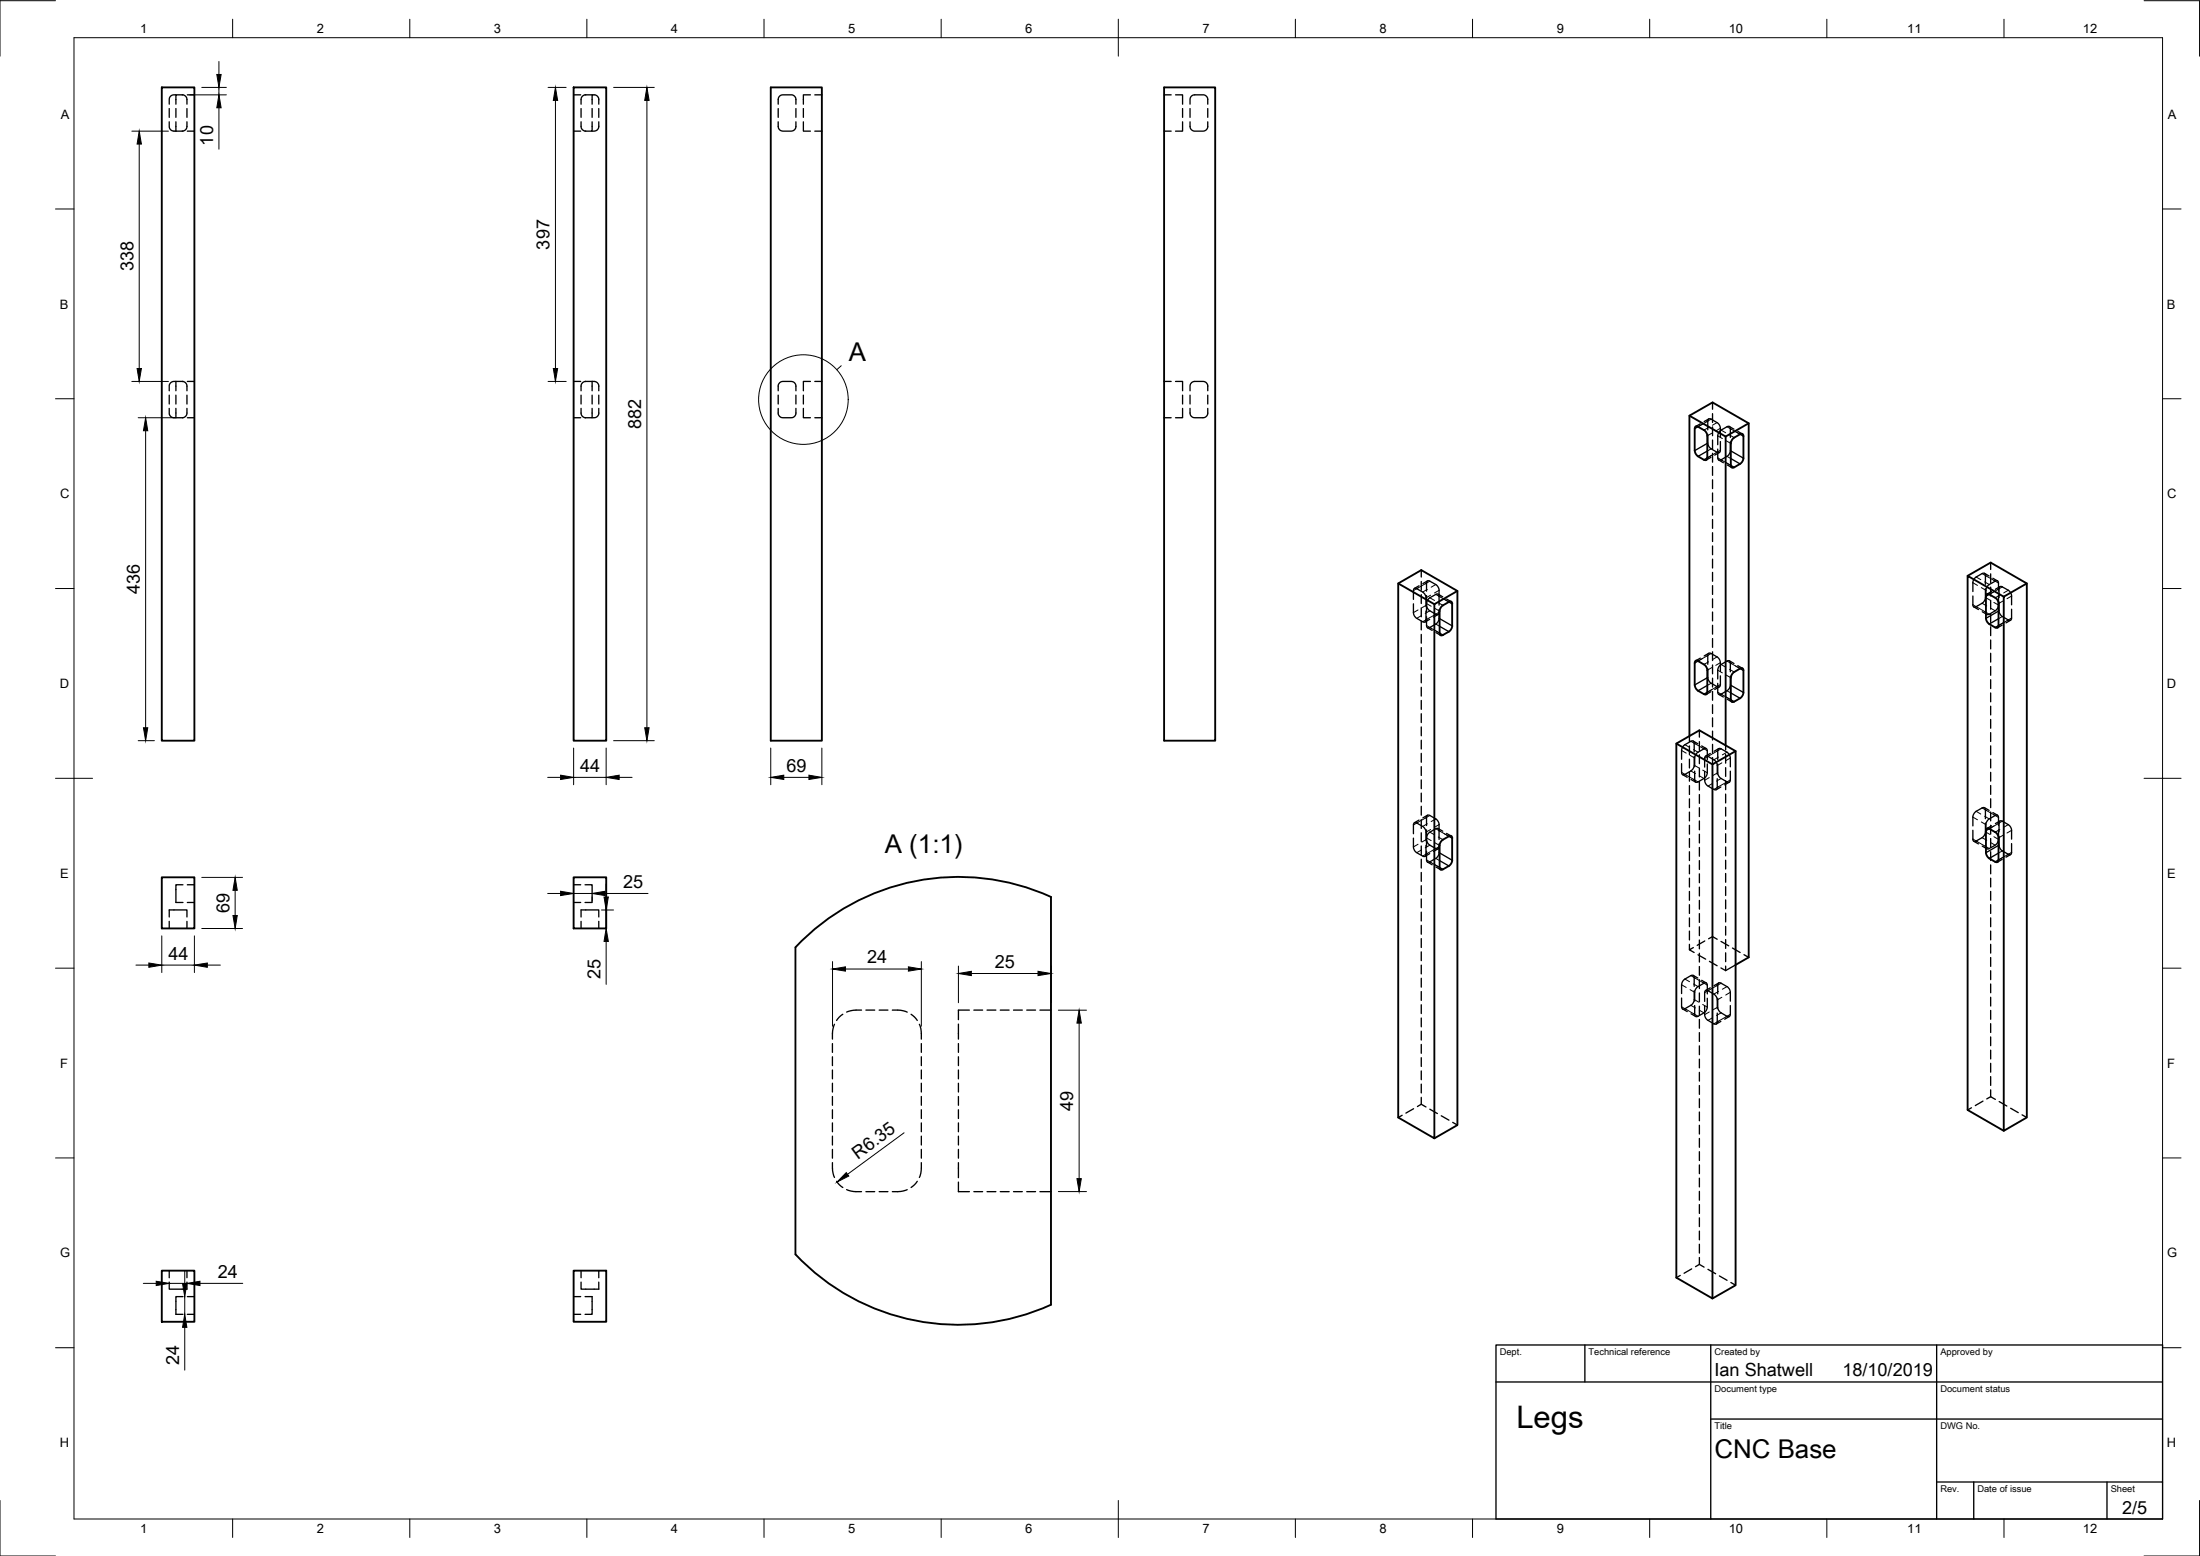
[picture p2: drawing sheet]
<svg xmlns="http://www.w3.org/2000/svg" width="594mm" height="420mm" viewBox="0 0 594 420" stroke-linecap="round" stroke-linejoin="round" font-family="sans-serif">
<!-- layer: Hidden -->
<g fill="none" stroke="#000" stroke-width=".36">
<path d="M45.7 32.9v1.2a1.26 1.26 0 0 0 1.3 1.3h2.4M45.7 29.3v2.4M47.5 32.9v2.5M47.5 25.6a1.38 1.38 0 0 0-1.8 1.3v1.2M47.5 29.3v2.4M49.2 25.6a1.25 1.25 0 0 1 1.3 1.3v1.2M49.4 25.6h-1.9v2.5M50.5 32.9v1.2a1.26 1.26 0 0 1-1.3 1.3M50.5 29.3v2.4M50.6 25.6h1.9M50.6 35.4h1.9M154.9 25.6h1.9"/>
<path d="M154.9 35.4h1.9M156.9 32.9v1.2a1.29 1.29 0 0 0 1.3 1.3M156.9 29.3v2.4M158 25.6h1.9M158.2 25.6a1.25 1.25 0 0 0-1.3 1.3v1.2M159.9 28.1v-2.4a1.33 1.33 0 0 1 1.8 1.2v1.2M159.9 32.9v2.5h-1.9M159.9 29.3v2.4M161.7 32.9v1.2a1.38 1.38 0 0 1-1.8 1.3M161.7 29.3v2.4M210.1 28.1v-1.2a1.23 1.23 0 0 1 1.3-1.3h2.3a1.25 1.25 0 0 1 1.2 1.3v1.2M210.1 32.9v1.2a1.26 1.26 0 0 0 1.3 1.3h2.3a1.26 1.26 0 0 0 1.2-1.3v-1.2"/>
<path d="M210.1 29.3v2.4M214.9 29.3v2.4M216.9 32.9v2.5h1.9M216.9 29.3v2.4M218.8 25.6h-1.9v2.5M220 25.6h1.9M220 35.4h1.9M314.3 25.6h2M314.3 35.4h2M317.4 25.6h1.9v2.5M319.3 32.9v2.5h-1.9M319.3 29.3v2.4"/>
<path d="M321.4 28.1v-1.2a1.23 1.23 0 0 1 1.2-1.3h2.3a1.25 1.25 0 0 1 1.2 1.3v1.2M321.4 32.9v1.2a1.29 1.29 0 0 0 1.2 1.3h2.3a1.29 1.29 0 0 0 1.2-1.3v-1.2M321.4 29.3v2.4M326.1 29.3v2.4M45.7 110.3v1.2a1.25 1.25 0 0 0 1.3 1.3h2.4M45.7 106.7v2.4M47.5 103a1.38 1.38 0 0 0-1.8 1.3v1.2M47.5 103v2.5M47.5 110.3v2.5M47.5 106.7v2.4M47.5 103h1.9M49.2 103a1.25 1.25 0 0 1 1.3 1.3v1.2"/>
<path d="M50.5 110.3v1.2a1.25 1.25 0 0 1-1.3 1.3M50.5 106.7v2.4M50.6 112.8h1.9M50.6 103h1.9M154.9 112.8h1.9M154.9 103h1.9M156.9 110.3v1.2a1.25 1.25 0 0 0 1.3 1.3M156.9 106.7v2.4M158 103h2.4a1.25 1.25 0 0 1 1.3 1.3v1.2M158.2 103a1.25 1.25 0 0 0-1.3 1.3v1.2M159.9 103v2.5M159.9 110.3v2.5h-1.9"/>
<path d="M159.9 106.7v2.4M161.7 110.3v1.2a1.38 1.38 0 0 1-1.8 1.3M161.7 106.7v2.4M210.1 105.5v-1.2a1.29 1.29 0 0 1 1.3-1.3h2.3a1.25 1.25 0 0 1 1.2 1.3v1.2M210.1 110.3v1.2a1.25 1.25 0 0 0 1.3 1.3h2.3a1.25 1.25 0 0 0 1.2-1.3v-1.2M210.1 106.7v2.4M214.9 106.7v2.4M216.9 110.3v2.5h1.9M216.9 106.7v2.4M218.8 103h-1.9v2.5M220 112.8h1.9M220 103h1.9"/>
<path d="M314.3 112.8h2M314.3 103h2M317.4 103h1.9v2.5M319.3 110.3v2.5h-1.9M319.3 106.7v2.4M321.4 110.3v1.2a1.25 1.25 0 0 0 1.2 1.3h2.3a1.25 1.25 0 0 0 1.2-1.3v-1.2M321.4 105.5v-1.2a1.29 1.29 0 0 1 1.2-1.3h2.3a1.25 1.25 0 0 1 1.2 1.3v1.2M321.4 106.7v2.4M326.1 106.7v2.4M459.1 114.4l-1.2 .8M461.2 117.3v2.3a2.07 2.07 0 0 0 .9 1.6l1.6 .9a.55 .55 0 0 0 .6 .1 .55 .55 0 0 0 .3-.6v-2.4M461.2 116.1v-2.4a.56 .56 0 0 1 .2-.6 .56 .56 0 0 1 .7 .1l1.7 1 .6 .7 .2 .8v2.3"/>
<path d="M461.4 113.1l-1.2 .7M462.4 108.7v1.8M462.4 111.7v2.4M462.4 115.3v2.3M462.4 118.8v2.4M467 115.2l1.2 .7M467.3 118.1v-2.4a.55 .55 0 0 0-.3-.5 .55 .55 0 0 0-.7 0l-1.7 1-.5 .7-.3 .8v2.4M467.3 119.3v2.4a2.08 2.08 0 0 1-1 1.5l-1.5 1a.56 .56 0 0 1-.7 0 .56 .56 0 0 1-.3-.6v-2.3M469.3 116.5l1.2 .7M462 123.5l-1.2 .7M462.4 122.4v2.4M462.4 126v2.4"/>
<path d="M462.4 129.6v2.3M462.4 133.1v2.4M462.4 136.7v2.4M464.1 124.2l1.3 .7M464.3 122.2l-1.3 .7M466.4 125.5l1.3 .8M383.2 158.2l-1.3 .7M383.8 153.9v1.9M383.8 157v2.4M385.2 159.6v-2.2a.54 .54 0 0 1 .3-.5 .54 .54 0 0 1 .6 0l1.8 1 .6 .9 .1 4.6M385.5 156.9l-1.3 .7M462.4 140.3v2.4"/>
<path d="M462.4 143.8v2.4M462.4 147.4v2.4M462.4 151v2.4M462.4 154.6v2.4M462.4 158.1v2.4M535.9 154.8l1.2 .7M536.1 157.8v-2.4a.55 .55 0 0 0-.2-.6 .55 .55 0 0 0-.7 .1l-1.7 1-.5 .7-.3 .6v2.5M536.1 159v2.3a1.97 1.97 0 0 1-.9 1.6l-1.6 .9a.53 .53 0 0 1-.6 .1 .53 .53 0 0 1-.3-.6v-2.4M537.5 151.9v1.9M537.5 155v2.4M537.5 158.5v2.4M537.8 159.7l-1.3 .7"/>
<path d="M538.1 156.1l1.3 .8M539.7 159.6v-2.2a.54 .54 0 0 0-.3-.5 .54 .54 0 0 0-.6 0l-1.6 .9-.6 .6-.3 .8v1.8M540.1 158.4l-1.3 .7M381.7 161.8v-2.3a.54 .54 0 0 1 .2-.6 .54 .54 0 0 1 .7 .1l1.7 1 .6 .6 .2 .6v2.6M381.7 163v2.4a1.89 1.89 0 0 0 .9 1.6l1.6 .9a.54 .54 0 0 0 .6 .1 .54 .54 0 0 0 .3-.6v-2.4M383.8 160.6v2.4M383.8 164.1v2.4M383.8 167.7v2.4M383.8 171.3v2.4M383.8 174.9v2.3M383.8 178.4v2.4M385.2 163.4a1.97 1.97 0 0 0 .9 1.5l1.6 1a.55 .55 0 0 0 .6 0 .55 .55 0 0 0 .3-.6"/>
<path d="M385.2 160.8v4.6M385.5 169.5l1.2 .7M386.1 167.2l-1.3 .8M387.8 170.8l1.2 .7M388.3 165.9l-1.2 .7M388.3 160.4l1.3 .8M388.6 161a.54 .54 0 0 0-.3-.6 .54 .54 0 0 0-.6 .1l-1.6 .9a1.97 1.97 0 0 0-.9 1.6M388.6 164.6v2.4a1.89 1.89 0 0 1-.9 1.5l-1.6 .9a.54 .54 0 0 1-.6 .1 .54 .54 0 0 1-.3-.6v-2.4M390.6 161.8l1.3 .7M459.1 177.7l-1.2 .7M461.2 179.4v-2.4a.56 .56 0 0 1 .2-.6 .56 .56 0 0 1 .7 .1l1.7 1 .6 .7 .2 .7v2.4M461.4 176.4l-1.2 .7"/>
<path d="M462.4 161.7v2.4M462.4 165.3v2.4M462.4 168.8v2.4M462.4 172.4v2.4M462.4 176v2.4M462.4 179.6v2.3M467 178.4l1.2 .8M469.3 179.7l1.2 .8M533 163.9l1.2 .7M535.3 165.2l1.2 .7M537.5 162.1v2.4M537.5 165.7v2.4"/>
<path d="M537.5 169.2v2.4M537.5 172.8v2.4M537.5 176.4v2.4M537.5 180v2.4M539.7 163.4a1.97 1.97 0 0 1-.9 1.5l-1.6 1a.55 .55 0 0 1-.7 0 .55 .55 0 0 1-.2-.6M539.7 160.8v2.2M539.8 161.4v-2.4a.54 .54 0 0 1 .3-.6 .54 .54 0 0 1 .6 .1l1.8 1 .5 .6 .2 .9v2.3M539.8 162.6v2.5l.2 .6 .6 .7 1.7 1a.55 .55 0 0 0 .6 .1 .55 .55 0 0 0 .3-.6v-2.4M540.7 168.8l-1.3 .7M542.9 167.5l-1.2 .7M383.8 182v2.4M383.8 185.6v2.4"/>
<path d="M383.8 189.1v2.4M383.8 192.7v2.4M383.8 196.3v2.4M383.8 199.9v2.3M456.2 198.8v1.4M458.9 197.2v1.9M461.2 180.6v2.3l.2 .8 .5 .7 1.8 1a.56 .56 0 0 0 .6 .1 .56 .56 0 0 0 .3-.6v-2.4M462 186.8l-1.2 .7M462.4 183.1v2.4M462.4 186.7v2.4M462.4 190.3v2.4M462.4 193.8v2.4"/>
<path d="M462.4 197.4v2.4M464.1 187.5l1.3 .7M464.3 185.5l-1.3 .7M466.4 188.8l1.3 .7M467.3 182.6v2.4l-.4 .9-.4 .5-1.7 1a.55 .55 0 0 1-.7 .1 .55 .55 0 0 1-.3-.6v-2.4M467.3 181.4v-2.4a.56 .56 0 0 0-.3-.6 .56 .56 0 0 0-.7 .1l-1.7 1-.5 .7-.3 .8v2.3M537.5 183.5v2.4M537.5 187.1v2.4M537.5 190.7v2.4M537.5 194.3v2.3M537.5 197.8v2.4M383.8 203.4v2.4"/>
<path d="M383.8 207v2.4M383.8 210.6v2.4M383.8 214.2v2.3M383.8 217.7v2.4M454.4 209.2l1.2 .7M456.2 201.4v2.4M456.2 205v2.4M456.2 208.6v2.3M456.2 212.1v2.4M456.2 215.7v2.4M456.2 219.3v2.4M456.6 210.5l1.3 .7"/>
<path d="M457.2 200.1l1.3 .7M457.5 203.1v-2.4a.55 .55 0 0 0-.3-.6 .55 .55 0 0 0-.6 .1l-1.6 .9a2.07 2.07 0 0 0-.9 1.5v2.4M457.5 204.3v2.3a1.98 1.98 0 0 1-.9 1.6l-1.6 .9a.56 .56 0 0 1-.6 .1 .56 .56 0 0 1-.3-.6v-2.4M458.9 200.3v2.3M458.9 203.8v2.4M458.9 207.4v2.4M458.9 211v2.3M458.9 214.5v2.4M458.9 218.1v2.4M459.5 201.4l1.3 .7M460.3 207.1v-2.3a.56 .56 0 0 1 .3-.6 .56 .56 0 0 1 .6 0l1.8 1.1 .5 .6 .2 .8v2.4M460.3 208.3v2.4l.2 .8 .6 .7 1.7 1a.56 .56 0 0 0 .6 0 .56 .56 0 0 0 .3-.6v-2.3"/>
<path d="M461 205.1v-2.4a.55 .55 0 0 0-.2-.6 .55 .55 0 0 0-.7 .1l-1.6 .9a2.07 2.07 0 0 0-.9 1.6v2.4M461 206.3v2.4a1.98 1.98 0 0 1-.9 1.5l-1.6 .9a.56 .56 0 0 1-.6 .1 .56 .56 0 0 1-.3-.6v-2.4M461.8 203.5l-1.2 .7M462.4 201v2.4M462.4 204.6v1.8M463.8 205.1v-2.4a.55 .55 0 0 1 .3-.6 .55 .55 0 0 1 .7 .1l1.7 1 .5 .7 .3 .8v2.4M463.8 206.3v2.4l.3 .7 .5 .7 1.7 1a.56 .56 0 0 0 .7 .1 .56 .56 0 0 0 .3-.6v-2.4M464.1 202.1l-1.2 .8M464.7 212.5l-1.3 .7M466 201.3v1.2M466 203.7v2.4M466 207.3v2.4"/>
<path d="M466 210.8v2.4M466 214.4v2.4M466 218v2.4M467 211.2l-1.3 .7M535.9 218.1l1.2 .7M537.5 201.4v2.4M537.5 205v2.3M537.5 208.6v2.3M537.5 212.1v2.4M537.5 215.7v2.4M537.5 219.3v2.4M538.1 219.4l1.3 .7"/>
<path d="M49.4 238.9h-1.9v4.8h1.9M50.6 238.9h1.9M154.9 238.9h1.9M158 238.9h1.9v4.8h-1.9M381.7 225.1v-2.3a.55 .55 0 0 1 .2-.6 .55 .55 0 0 1 .7 0l1.7 1.1 .6 .6 .2 .6v2.6M381.7 226.3v2.4l.2 .8 .5 .6 1.8 1.1a.53 .53 0 0 0 .6 0 .53 .53 0 0 0 .3-.5v-2.4M383.2 221.4l-1.3 .8M383.8 221.3v2.4M383.8 224.9v2.3M383.8 228.5v2.3M383.8 232v2.4M383.8 235.6v2.4"/>
<path d="M383.8 239.2v2.3M385.2 222.9v-2.2a.55 .55 0 0 1 .3-.6 .55 .55 0 0 1 .6 .1l1.8 1 .6 .9 .1 4.6M385.2 226.7l.3 .9 .5 .5 1.7 1a.54 .54 0 0 0 .6 .1 .54 .54 0 0 0 .3-.6M385.2 224.1v4.5M385.5 232.8l1.2 .7M385.5 220.1l-1.3 .8M386.1 230.5l-1.3 .7M387.8 234.1l1.2 .7M388.3 223.7l1.3 .8M388.3 229.2l-1.2 .7M388.6 227.9v2.5l-.2 .6-.5 .7-1.8 1a.55 .55 0 0 1-.6 .1 .55 .55 0 0 1-.3-.6v-2.4M388.6 224.3a.55 .55 0 0 0-.3-.6 .55 .55 0 0 0-.6 .1l-1.9 1.1-.6 1.4"/>
<path d="M390.6 225l1.3 .8M456.2 222.8v2.4M456.2 226.4v2.4M456.2 230v2.4M456.2 233.6v2.3M456.2 237.1v2.4M458.9 221.7v2.4M458.9 225.3v2.3M458.9 228.8v2.4M458.9 232.4v2.4M458.9 236v2.4M458.9 239.5v2.4"/>
<path d="M466 221.6v2.3M466 225.1v2.4M466 228.7v2.4M466 232.3v2.4M466 235.9v2.3M466 239.4v2.4M533 227.2l1.2 .7M535.3 228.5l1.2 .7M536.1 221.1v-2.4a.55 .55 0 0 0-.2-.6 .55 .55 0 0 0-.7 .1l-1.7 1-.7 .8-.1 3M536.1 222.3v2.3l-.2 .8-.5 .7-1.8 1a.55 .55 0 0 1-.6 .1 .55 .55 0 0 1-.3-.6v-2.4M537.5 222.8v2.4M537.5 226.4v2.4"/>
<path d="M537.5 230v2.4M537.5 233.6v2.3M537.5 237.1v2.4M537.8 223l-1.3 .7M539.7 222.9v-2.2a.55 .55 0 0 0-.3-.6 .55 .55 0 0 0-.6 .1l-1.6 .9-.6 .6-.3 .8v1.8M539.7 226.7l-.4 .9-.4 .5-1.7 1a.54 .54 0 0 1-.7 .1 .54 .54 0 0 1-.2-.6M539.7 224.1v2.2M539.8 224.6v-2.3a.55 .55 0 0 1 .3-.6 .55 .55 0 0 1 .6 0l1.8 1.1 .5 .6 .2 .8v2.4M539.8 225.8v2.6l.2 .6 .6 .7 1.7 1a.53 .53 0 0 0 .6 .1 .53 .53 0 0 0 .3-.6v-2.4M540.1 221.7l-1.3 .7M540.7 232.1l-1.3 .7M542.9 230.7l-1.2 .8"/>
<path d="M45.7 247.6v-1.9h4.8v1.9M45.7 248.8v1.9M50.5 248.8v1.9M50.6 243.7h1.9M154.9 243.7h1.9M156.9 247.6v-1.9h4.8v1.9M156.9 248.8v1.9M161.7 248.8v1.9M383.8 242.7v2.4M383.8 246.3v2.4M383.8 249.9v2.4M383.8 253.4v2.4"/>
<path d="M383.8 257v2.4M456.2 255v1.5l1.1-.6M456.2 240.7v2.4M456.2 244.3v2.4M456.2 247.9v2.3M456.2 251.4v2.4M456.2 256.5l1.3 .7M458.5 257.8l2.1 1.2M458.9 243.1v2.4M458.9 246.7v2.4M458.9 250.3v2.3M458.9 253.8v2.4"/>
<path d="M458.9 257.4v2.4M460.4 254.1l-2.1 1.2M461.4 253.5l1-.6 1.3 .7M461.6 259.6l2.1 1.2M464.7 254.2l2.1 1.2M466 243v2.4M466 246.6v2.3M466 250.1v2.4M466 253.7v2.4M466 257.3v2.4M467.8 256l2.1 1.2M470.9 257.8l1.3 .7"/>
<path d="M537.5 240.7v2.4M537.5 244.3v2.4M537.5 247.8v2.4M537.5 251.4v2.4M537.5 255v2.4M537.5 258.6v2.3M225.3 276.6l-.5 1.8v2.2M227.6 273.9l-1.7 1.6M232.6 272.8h-2.2l-1.8 .5M233.8 272.8h2.4M237.4 272.8h2.4M241 272.8h2.2l1.8 .5"/>
<path d="M246 273.9l1.7 1.6M248.3 276.6l.5 1.8v2.2M258.8 276.5v4.1M261.8 272.8h-3v2.5M263 272.8h2.3M266.5 272.8h2.4M270.1 272.8h2.4M273.7 272.8h2.4M277.3 272.8h2.3M280.8 272.8h3M383.8 260.6v2.4M383.8 264.2v2.4"/>
<path d="M383.8 267.7v2.4M383.8 271.3v2.4M383.8 274.9v2.4M383.8 278.4v2.4M454.4 272.4l1.2 .8M456.6 273.7l1.3 .8M457.2 263.4l1.3 .7M457.5 266.3v-2.3a.56 .56 0 0 0-.3-.6 .56 .56 0 0 0-.6 0l-1.8 1.1-.5 .6-.2 .8v2.4M457.5 267.5v2.4l-.2 .8-.5 .7-1.8 1a.55 .55 0 0 1-.6 .1 .55 .55 0 0 1-.3-.6v-2.4M458.9 261v2.4M458.9 264.5v2.4M458.9 268.1v2.4"/>
<path d="M458.9 271.7v2.4M458.9 275.3v2.3M458.9 278.8v2.4M459.5 264.7l1.3 .7M460.3 271.6v2.4l.2 .8 .6 .6 1.7 1.1a.56 .56 0 0 0 .6 0 .56 .56 0 0 0 .3-.6v-2.3M460.3 270.4v-2.4a.55 .55 0 0 1 .3-.5 .55 .55 0 0 1 .6 0l1.8 1 .5 .7 .2 .8v2.4M461 268.4v-2.4a.55 .55 0 0 0-.2-.6 .55 .55 0 0 0-.7 .1l-1.7 1-.6 .7-.2 .7v2.4M461 269.6v2.3l-.2 .8-.5 .7-1.8 1a.56 .56 0 0 1-.6 .1 .56 .56 0 0 1-.3-.6v-2.4M461.8 266.7l-1.2 .8M463.8 269.6v2.3l.3 .8 .5 .7 1.7 1a.56 .56 0 0 0 .7 .1 .56 .56 0 0 0 .3-.6v-2.4M463.8 268.4v-2.4a.55 .55 0 0 1 .3-.6 .55 .55 0 0 1 .7 .1l1.7 1 .5 .7 .3 .7v2.4M464.1 265.4l-1.2 .7"/>
<path d="M464.7 275.8l-1.3 .7M464.7 261.4l1.3 .7M466 260.9v1.2M467 274.5l-1.3 .7M468.7 260.5l-2.7 1.6M537.5 262.1v2.4M537.5 265.7v2.4M537.5 269.3v2.4M537.5 272.8v2.4M537.5 276.4v2.4M537.5 280v2.4M224.8 281.8v2.4"/>
<path d="M224.8 285.3v2.4M224.8 288.9v2.4M224.8 292.5v2.4M224.8 296.1v2.4M224.8 299.7v2.3M248.8 281.8v2.4M248.8 285.3v2.4M248.8 288.9v2.4M248.8 292.5v2.4M248.8 296.1v2.4M248.8 299.7v2.3M258.8 281.8v2.4"/>
<path d="M258.8 285.3v2.4M258.8 288.9v2.4M258.8 292.5v2.4M258.8 296.1v2.4M258.8 299.7v2.3M381.7 299.4l-2.1 1.2M383.8 298.2l-1 .6M383.8 282v2.4M383.8 285.6v2.4M383.8 289.2v2.3M383.8 292.7v2.4M383.8 296.3v1.9"/>
<path d="M383.8 298.2l1.3 .7M386.1 299.5l2.1 1.2M458.9 282.4v2.4M458.9 286v2.4M458.9 289.6v2.3M458.9 293.1v2.4M458.9 296.7v2.4M532.4 299.1l-1.1 .6M535.5 297.3l-2.1 1.2M537.5 296.1l-1 .6M537.5 283.6v2.3M537.5 287.1v2.4"/>
<path d="M537.5 290.7v2.4M537.5 294.3v1.8M537.5 296.1l1.3 .8M539.9 297.5l2 1.2M542.9 299.3l2.1 1.1M224.8 313.9v2.2l.5 1.8M224.8 303.2v2.4M224.8 306.8v2.4M224.8 310.4v2.3M225.9 319l1.7 1.7M247.7 319l-1.7 1.7M248.8 313.9v2.2l-.5 1.8"/>
<path d="M248.8 303.2v2.4M248.8 306.8v2.4M248.8 310.4v2.3M258.8 313.9v4.1M258.8 319.2v2.6h3M258.8 303.2v2.4M258.8 306.8v2.4M258.8 310.4v2.3M378.6 301.2l-1 .6M389.2 301.3l2.1 1.2M392.3 303.1l1.3 .7M458.9 300.3v2.3"/>
<path d="M458.9 303.8v2.4M458.9 307.4v2.4M458.9 311v2.4M458.9 314.6v2.3M458.9 318.1v2.4M546 301l1.3 .8M228.6 321.2l1.8 .5 2.2 .1M233.8 321.8h2.4M237.4 321.8h2.4M245 321.2l-1.8 .5-2.2 .1M263 321.8h2.3M266.5 321.8h2.4"/>
<path d="M270.1 321.8h2.4M273.7 321.8h2.4M277.3 321.8h2.3M280.8 321.8h3M458.9 321.7v2.4M458.9 325.3v2.4M458.9 328.8v2.4M458.9 332.4v2.4M458.9 336v2.4M458.9 339.6v1.8M45.7 346.2v1.9h4.8v-1.9M45.7 343.1v1.9"/>
<path d="M49.4 350.1h-1.9v4.8h1.9M50.5 343.1v1.9M50.6 350.1h1.9M50.6 354.9h1.9M154.9 350.1h1.9M154.9 354.9h1.9M156.9 346.2v1.9h4.8v-1.9M156.9 343.1v1.9M158 350.1h1.9v4.8h-1.9M161.7 343.1v1.9M453.7 344.4l-1 .6M456.8 342.6l-2 1.2"/>
<path d="M458.9 341.4l-1 .6M458.9 341.4l1.3 .8M461.2 342.8l2.1 1.1M464.3 344.5l2.1 1.2M467.4 346.3l1.3 .7"/>
</g>
<!-- layer: Visible -->
<g fill="none" stroke="#000" stroke-width=".51">
<path d="M43.7 23.6h8.8v176.4h-8.8zM154.9 23.6h8.8v176.4h-8.8zM208.1 23.6h13.8v176.4h-13.8zM314.3 23.6h13.8v176.4h-13.8zM456.2 112.2l9.8 5.7M466 117.9v83.4M467.4 119.7v6M469.9 117.3a3.6 3.6 0 0 0-2.3 1.7l-.2 .7M469.9 117.2h.6l.3 .6M470.8 117.8v5.9M472.2 114.3l-6.2 3.6M457.6 121.7l.2 .7 .7 .8 2 1.1 .5-.3v-6.3l-.1-.7a3.5 3.5 0 0 0-2.4-1.8l-.6-.1-.3 .6v6"/>
<path d="M469.9 125.3l-2 1-.4-.3-.1-.3M470.8 123.7l-.4 1-.5 .6M377.6 157.5l9.7 5.7M393.6 159.6l-6.3 3.6v144.2l-9.7-5.6v-144.3l6.2-3.6 9.8 5.7v144.2l-6.3 3.6M531.3 155.5l6.2-3.6 9.8 5.6M391.2 162.5a3.6 3.6 0 0 0-2.3 1.8l-.2 .7 .1 6.3 .5 .3 1.9-1M391.3 162.5h.6l.3 .5M392.1 163.1l.1 5.9-.4 1-.6 .6M457.9 178.4l.6 .1a3.6 3.6 0 0 1 2.4 1.8l.1 .7v5.9l-.2 .6-.7-.1a3.6 3.6 0 0 1-2.3-1.7l-.2-.8v-5.9zM537.2 160.5l-.7-.1-.2 .6v6l.2 .7a3.7 3.7 0 0 0 2.3 1.7l.6 .1 .3-.6v-5.9l-.2-.7a3.5 3.5 0 0 0-2.3-1.8M541.1 161.1l6.2-3.6v144.3l-6.2 3.6zM541.1 161.1l-9.8-5.6v144.2l9.8 5.7"/>
<path d="M456.2 198.8v-86.6l6.2-3.5 9.8 5.6v144.2l-3.5 2M467.4 183v6M469.9 180.5a3.6 3.6 0 0 0-2.3 1.8l-.2 .7M469.9 180.5l.6-.1 .3 .7v5.9l-.2 .7a3.6 3.6 0 0 1-2.3 1.8h-.6l-.3-.6M452.7 200.8l9.7 5.6M468.7 202.8l-6.3 3.6v144.2l-9.7-5.6v-144.2l6.2-3.6 9.8 5.6v144.2l-6.3 3.6M43.7 236.9h8.8v13.8h-8.8zM154.9 236.9h8.8v13.8h-8.8zM389.7 226.7l-.8 .9-.2 .7 .1 6.3 .5 .3 1.9-1.1M391.2 225.8l-1.6 .9M391.3 225.8l.6-.1 .3 .6-.1 6M392.2 232.3l-.4 1-.6 .5"/>
<path d="M536.3 224.3v6M536.3 224.3v-.4l.5-.2 2 1M536.3 230.2l.2 .7 .7 .9 1.9 1 .5-.3 .1-.3M538.8 224.7l.5 .5 .4 1.1M539.7 226.3v5.9M214.8 338.7a60.5 60.5 0 0 0 69 13.6v-110.1a60.4 60.4 0 0 0-69 13.6v82.9M43.7 343.1h8.8v13.8h-8.8zM154.9 343.1h8.8v13.8h-8.8z"/>
</g>
<!-- layer: Hidden Narrow -->
<g fill="none" stroke="#000" stroke-width=".27">
<path d="M461.2 119.6l-.2 .1M461.2 113.7l-2.7 1.5 1.3-.7M461.4 115.4l-1.3 .7M462.1 113.2l-1.3 .7M462.3 117l-1.3 .7M463.7 114.1l-1.3 .7M463.8 117.7l1.3 .7M464.6 115.7l-1.3 .7M464.8 116.1l1.2 .8M466.1 119l1.3 .7M466.3 115.2l1.3 .8M467 117.5l1.3 .7"/>
<path d="M467.3 115.7l2.6 1.6-1.3-.8M462.1 121.2l-1.1 .6M463.7 122.1l-2.7 1.5 1.3-.7M463.8 123.6l1.3 .8M464.6 121.6l-1.3 .7M464.8 124.2l2.6 1.5-1.3-.8M466.3 123.2l1.1 .6M467.3 121.7l.1 .1M383.8 158.2l-2.1 1.3M385.4 159.2l-1.2 .7M386.1 156.9l-2.1 1.3M387.7 157.8l-1.2 .8"/>
<path d="M388.6 159.4l-1.3 .7M532.7 157.4l1.3 .7M533.6 155.8l1.3 .7M535 158.7l1.3 .7M535.2 154.9l1.3 .7M535.9 157.1l1.3 .7M536.1 155.4l1.3 .7M537.5 156.2l1.3 .7M538.4 156.7l1.3 .7M540.7 158.5l-3.5 2M542.3 159.4l-1.2 .7M382.9 164.7l-1.2 .7"/>
<path d="M383.8 166.2l-1.2 .8M385.2 163.4l-1.2 .7M385.2 163l1.3 .7M385.2 168.9l3.5 2.1M386.1 164.9l-1.2 .8M386.1 161.4l1.3 .7M386.3 160.7l-1.2 .7M386.3 166.6l-2.1 1.3M387.5 164.3l1.2 .7M387.7 160.5l3.5 2M387.7 168.5l1 .6M388.4 162.7l1.2 .8"/>
<path d="M388.6 165.3l-2.1 1.3M388.6 167h.1M461.4 178.7l-1.3 .7M462.1 176.5l-3.6 2M463.7 177.4l-1.3 .7M464.6 178.9l-1.3 .8M464.8 179.4l1.2 .7M466.3 178.5l1.3 .7M467.3 179l2.6 1.5-1.3-.7M532.7 163.3l2.2 1.2M535 164.6l1.3 .7M535.2 162.9l1.3 .7"/>
<path d="M535.9 165.1l1.3 .8M536.1 161.3l1.3 .8M537.5 164.2l1.3 .7M538.4 162.7l1.3 .7M539.8 164.9l-.1 .1M540 160.7l-1.2 .7M540.7 166.5l-1 .6M540.9 162.3l-1.2 .7M542.3 167.4l-2.6 1.5 1.2-.7M543.2 161l-1.2 .7M543.2 166.9l-1.2 .7M461.2 182.9l-.2 .1"/>
<path d="M462.1 184.5l-1.1 .6M462.3 180.3l-1.3 .7M463.7 185.4l-2.7 1.5 1.3-.7M463.8 186.9l1.3 .7M463.8 181l1.3 .7M464.6 184.9l-1.3 .7M464.8 187.4l2.6 1.6-1.3-.8M466.1 182.3l1.3 .7M466.3 186.5l1.1 .6M467 180.7l1.3 .8M467.3 185h.1M454.1 202.6l1.2 .8"/>
<path d="M454.1 208.6l2.1 1.2M455 201.1l1.2 .7M456.4 204l1.2 .7M456.4 209.9l2.1 1.2M456.6 200.2l2.1 1.2M456.6 208.2l1.2 .7M457.3 202.4l1.2 .7M457.5 206.6l1.2 .7M458.9 201.5l2.1 1.2M458.9 209.5l1.2 .7M459.8 207.9l1.2 .8M461.6 210l-1.3 .7"/>
<path d="M462.5 203.5l-2.2 1.3M462.5 211.5l-1.3 .8M463.8 202.7l-1.2 .8M463.8 208.7l-1.2 .7M464.1 204.4l-1.3 .8M464.8 202.2l-1.3 .7M464.8 210.2l-1.3 .7M465 206l-1.3 .7M465 211.9l-2.2 1.3M466.3 203.1l-1.2 .7M467.3 204.7l-1.3 .7M467.3 210.6l-2.2 1.3"/>
<path d="M533.6 219.1l1.3 .7M535.2 218.2l2.2 1.2M537.5 219.5l1.3 .7M382.9 228l-1.2 .7M383.8 221.5l-2.1 1.3M383.8 229.5l-1.2 .8M385.2 232.2l1.3 .7M385.2 226.3l1.3 .7M385.2 226.7l-1.2 .7M385.4 222.4l-1.2 .8M386.1 232.7l2.6 1.5-1.2-.7M386.1 224.7l1.3 .7"/>
<path d="M386.1 220.2l-2.1 1.2M386.1 228.2l-1.2 .7M386.3 224l-1.2 .7M386.3 229.9l-2.1 1.3M387.5 227.6l1.2 .7M387.7 231.8l1 .6M387.7 223.8l1.3 .7M387.7 221.1l-1.2 .7M388.4 226l1.2 .7M388.6 230.3h.1M388.6 224.3l2.6 1.5M388.6 222.7l-1.3 .7"/>
<path d="M388.6 228.6l-2.1 1.2M532.7 220.6l1.3 .8M532.7 226.6l1.3 .7M533.6 227.1l1.3 .7M535 222l1.3 .7M535 227.9l2.2 1.2M535.2 226.2l1.3 .7M535.9 220.4l1.3 .7M536.1 224.6l1.3 .7M537.5 227.5l1.3 .7M538.4 220l1.3 .7M538.4 225.9l1.3 .8"/>
<path d="M539.8 228.2l-.1 .1M540 224l-1.2 .7M540.7 221.7l-3.5 2.1M540.7 229.8l-1 .6M540.9 225.5l-1.2 .8M542.3 222.7l-1.2 .7M543.2 224.2l-1.2 .7M543.2 230.2l-3.5 2M454.1 265.9l1.2 .7M454.1 271.9l2.1 1.2M455 264.4l1.2 .7M456.4 267.2l1.2 .7"/>
<path d="M456.4 273.2l1.2 .7M456.6 263.4l2.1 1.3M456.6 271.5l1.2 .7M457.3 265.7l1.2 .7M457.3 273.7l1.2 .7M457.5 269.9l1.2 .7M458.9 264.8l1.2 .7M458.9 272.8l1.2 .7M459.8 265.3l1.2 .7M459.8 271.2l1.2 .7M461.6 273.3l-1.3 .7M462.5 274.8l-1.3 .7"/>
<path d="M462.5 266.8l-2.2 1.2M463.8 271.9l-1.2 .8M464.1 267.7l-1.3 .7M464.8 273.5l-1.3 .7M464.8 265.5l-2.2 1.2M465 275.2l-2.2 1.3M465 269.3l-1.3 .7M466.3 266.4l-1.2 .7M467.3 273.9l-2.2 1.2M467.3 267.9l-1.3 .8"/>
</g>
<!-- layer: Visible Narrow -->
<g fill="none" stroke="#000" stroke-width=".36">
<path d="M458.5 115.2l-.9 .5M461 119.7l-3.4 2M469.9 117.3l.9 .5M461 123.6l-.9 .6M461 121.8l-2.5 1.4M467.4 121.8l3.4 1.9M467.4 123.8l2.5 1.5M467.4 125.7l.9 .5M388.7 167l3.4 2M388.7 169.1l2.5 1.5M388.7 171l.9 .5M391.2 162.5l.9 .6"/>
<path d="M458.5 178.5l-.9 .5M537.2 160.5l-.9 .5M539.7 165l-3.4 2M539.7 168.9l-.9 .5M539.7 167.1l-2.5 1.4M461 183l-3.4 2M461 185.1l-2.5 1.4M461 186.9l-.9 .5M467.4 189l.9 .5M467.4 185l3.4 2M467.4 187.1l2.5 1.5M469.9 180.5l.9 .6"/>
<path d="M388.7 232.4l2.5 1.4M388.7 230.3l3.4 2M388.7 234.2l.9 .6M391.2 225.8l.9 .5M537.2 223.8l-.9 .5M539.7 228.3l-3.4 2M539.7 232.2l-.9 .5M539.7 230.4l-2.5 1.4"/>
</g>
<!-- layer: Border -->
<g fill="none" stroke="#000" stroke-width=".27">
<path d="M15 .2h-15v15M20 10.2h564v400h-564zM62.8 5.2v5M110.7 5.2v5M158.5 5.2v5M206.3 5.2v5M254.1 5.2v5M302 5.2v10M349.8 5.2v5M397.6 5.2v5M445.5 5.2v5M493.3 5.2v5"/>
<path d="M541.1 5.2v5M579 .2h15v15M15 56.4h5M584 56.4h5M15 107.7h5M584 107.7h5M15 158.9h5M584 158.9h5M15 210.2h10M579 210.2h10M15 261.4h5M584 261.4h5"/>
<path d="M15 312.7h5M584 312.7h5M15 363.9h5M584 363.9h5M0 405.2v15h15M62.8 410.2v5M110.7 410.2v5M158.5 410.2v5M206.3 410.2v5M254.1 410.2v5M302 405.2v10M349.8 410.2v5"/>
<path d="M397.6 410.2v5M445.5 410.2v5M493.3 410.2v5M541.1 410.2v5M594 405.2v15h-15"/>
</g>
<!-- layer: TitleBlock -->
<path d="M404 363.2h180v47h-180zM404 373.2h180M428 363.2v10M462 363.2v47M523 363.2v47M462 383.2h122M523 400.2h61M533 400.2v10M569 400.2v10" fill="none" stroke="#000" stroke-width=".36"/>
<!-- layer: Annotations -->
<g fill="none" stroke="#000" stroke-width=".27">
<path d="M227.2 98.8l-1.2 1"/>
<circle cx="216.9" cy="107.9" r="12.1"/>
</g>
<!-- layer: Dimensions -->
<g fill="none" stroke="#000" stroke-width=".27">
<path d="M59.1 16.6v3.5M35.6 35.4h9.9M37.6 38.9v60.6M51.2 25.6h9.9M54.5 23.6h6.6M59.1 23.6v2M59.1 29.1v11.2M148 23.6h4.9M150 27.1v72.4M165.7 23.6h11M174.7 27.1v169.4M35.6 103h9.9"/>
<path d="M37.3 112.8h9.9M39.3 116.3v80.2M148 103h4.9M37.3 200h4.4M147.9 209.9h3.5M154.9 202v9.9M154.9 209.9h8.8M163.7 202v9.9M165.7 200h11M167.2 209.9h3.5M208.1 202v9.9M211.6 209.9h6.8"/>
<path d="M221.9 202v9.9M54.5 236.9h11M163.7 238.7v3.5M43.7 252.7v9.9M52.5 252.7v9.9M54.5 250.7h11M63.5 240.4v6.8M147.9 241.3h3.5M154.9 241.3h5M159.9 242.2v1M162.4 245.7h3.3M163.4 241.3h11.6"/>
<path d="M163.7 245.7v5M163.7 254.2v11.6M224.8 259.7v17.4M248.8 259.7v17.4M36.7 260.6h3.5M43.7 260.6h8.8M56 260.6h3.5M228.3 261.7h17M258.8 260.9v9.9M262.3 262.9h18M283.8 260.9v9.9M285.8 272.8h7.6"/>
<path d="M291.4 276.3v42M244.1 305.9l-15.2 11.2M285.8 321.8h7.6M38.7 346.5h3.5M45.7 346.5h4.8M49.9 343.1v3.5M49.9 350.1v4.8M49.9 358.4v11.6M54 346.5h11.6"/>
</g>
<g fill="#000" stroke="#000" stroke-width=".27">
<path d="M37.6 35.4l.6 3.5h-1.2zM58.5 20.1h1.2l-.6 3.5zM59.1 25.6l.6 3.5h-1.2zM150 23.6l.6 3.5h-1.2zM174.7 23.6l.6 3.5h-1.2zM37 99.5h1.2l-.6 3.5zM149.4 99.5h1.2l-.6 3.5zM39.3 112.8l.6 3.5h-1.2zM38.7 196.5h1.2l-.6 3.5zM174.1 196.5h1.2l-.6 3.5zM151.4 209.3l3.5 .6-3.5 .6zM163.7 209.9l3.5-.6v1.2z"/>
<path d="M208.1 209.9l3.5-.6v1.2zM218.4 209.3l3.5 .6-3.5 .6zM62.9 247.2h1.2l-.6 3.5zM63.5 236.9l.6 3.5h-1.2zM151.4 240.7l3.5 .6-3.5 .5zM163.1 242.2h1.2l-.6 3.5zM163.7 250.7l.6 3.5h-1.2zM159.9 241.3l3.5-.6v1.1zM40.2 260l3.5 .6-3.5 .6zM52.5 260.6l3.5-.6v1.2zM224.8 261.7l3.5-.6v1.1zM245.3 261.1l3.5 .6-3.5 .5z"/>
<path d="M258.8 262.9l3.5-.6v1.1zM280.3 262.3l3.5 .6-3.5 .5zM291.4 272.8l.6 3.5h-1.2zM228.5 316.6l.7 1-3.2 1.6zM290.8 318.3h1.2l-.6 3.5zM42.2 346l3.5 .5-3.5 .6zM49.3 346.6h1.2l-.6 3.5zM49.9 354.9l.6 3.5h-1.2zM50.5 346.5l3.5-.5v1.1z"/>
</g>
<text font-size="8.4" x="409.5" y="385.7">Legs</text>
<g font-size="7">
<text x="229.2" y="97.3">A</text>
<text x="239" y="230.3">A (1:1)</text>
<text x="463" y="393.7">CNC Base</text>
</g>
<g font-size="4.9">
<text x="57.6" y="39.3" transform="rotate(-90 57.6 39.3)">10</text>
<text x="148.4" y="67.4" transform="rotate(-90 148.4 67.4)">397</text>
<text x="36" y="73.3" transform="rotate(-90 36 73.3)">338</text>
<text x="173.1" y="115.8" transform="rotate(-90 173.1 115.8)">882</text>
<text x="37.8" y="160.4" transform="rotate(-90 37.8 160.4)">436</text>
<text x="156.7" y="208.4">44</text>
<text x="212.3" y="208.3">69</text>
<text x="168.3" y="239.7">25</text>
<text x="61.9" y="246.5" transform="rotate(-90 61.9 246.5)">69</text>
<text x="45.5" y="259.1">44</text>
<text x="234.1" y="260.2">24</text>
<text x="268.6" y="261.3">25</text>
<text x="162.1" y="264.5" transform="rotate(-90 162.1 264.5)">25</text>
<text x="289.8" y="299.9" transform="rotate(-90 289.8 299.9)">49</text>
<text x="231.6" y="313.1" transform="rotate(-36 231.6 313.1)">R6.35</text>
<text x="58.8" y="345">24</text>
<text x="48.4" y="368.6" transform="rotate(-90 48.4 368.6)">24</text>
<text x="463" y="371.7">Ian Shatwell</text>
<text x="497.5" y="371.7">18/10/2019</text>
<text x="573.1" y="408.8">2/5</text>
</g>
<g font-size="3.5">
<text x="37.9" y="8.9">1</text>
<text x="85.6" y="8.9">2</text>
<text x="133.4" y="8.9">3</text>
<text x="181.1" y="8.9">4</text>
<text x="229" y="8.9">5</text>
<text x="276.8" y="8.9">6</text>
<text x="324.7" y="8.9">7</text>
<text x="372.5" y="8.9">8</text>
<text x="420.4" y="8.9">9</text>
<text x="466.8" y="8.9">10</text>
<text x="515" y="8.9">11</text>
<text x="562.5" y="8.9">12</text>
<text x="16.4" y="32">A</text>
<text x="585.4" y="32">A</text>
<text x="16.2" y="83.3">B</text>
<text x="585.2" y="83.3">B</text>
<text x="16.2" y="134.6">C</text>
<text x="585.2" y="134.6">C</text>
<text x="16.2" y="185.8">D</text>
<text x="585.2" y="185.8">D</text>
<text x="16.2" y="237">E</text>
<text x="585.2" y="237">E</text>
<text x="16.2" y="288.3">F</text>
<text x="585.2" y="288.3">F</text>
<text x="16.2" y="339.6">G</text>
<text x="585.2" y="339.6">G</text>
<text x="16.2" y="390.8">H</text>
<text x="585.2" y="390.8">H</text>
<text x="37.9" y="413.9">1</text>
<text x="85.6" y="413.9">2</text>
<text x="133.4" y="413.9">3</text>
<text x="181.1" y="413.9">4</text>
<text x="229" y="413.9">5</text>
<text x="276.8" y="413.9">6</text>
<text x="324.7" y="413.9">7</text>
<text x="372.5" y="413.9">8</text>
<text x="420.4" y="413.9">9</text>
<text x="466.8" y="413.9">10</text>
<text x="515" y="413.9">11</text>
<text x="562.5" y="413.9">12</text>
</g>
<g font-size="2.5">
<text x="405" y="366">Dept.</text>
<text x="429" y="366">Technical reference</text>
<text x="463" y="366">Created by</text>
<text x="524" y="366">Approved by</text>
<text x="463" y="376">Document type</text>
<text x="524" y="376">Document status</text>
<text x="463" y="386">Title</text>
<text x="524" y="386">DWG No.</text>
<text x="524" y="403">Rev.</text>
<text x="534" y="403">Date of issue</text>
<text x="570" y="403">Sheet</text>
</g>
</svg>
